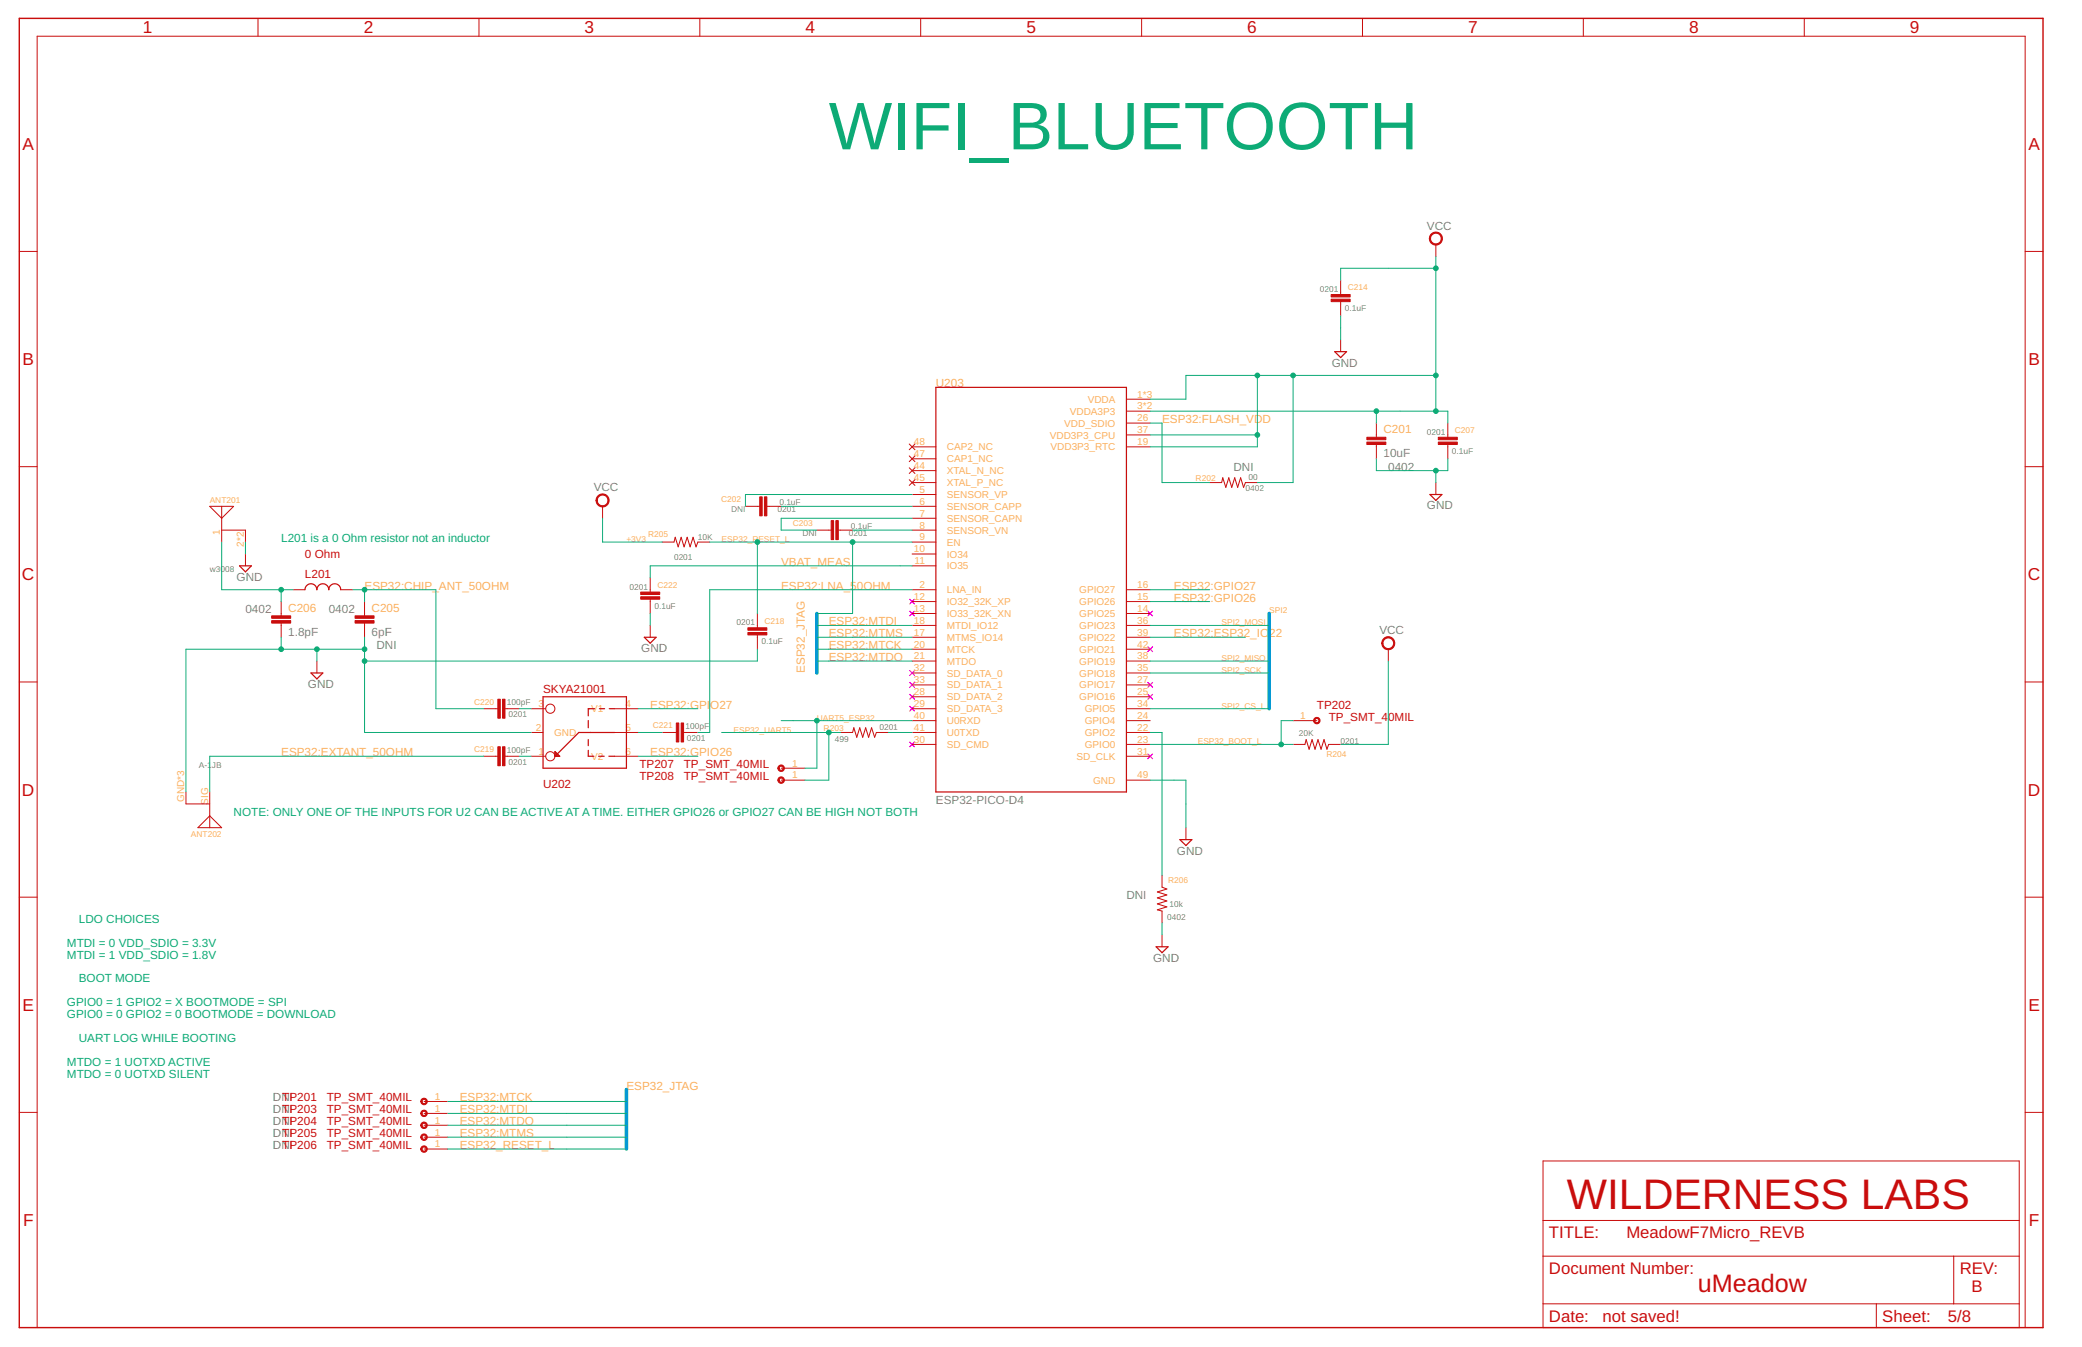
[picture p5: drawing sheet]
<svg xmlns="http://www.w3.org/2000/svg" width="432mm" height="279mm" viewBox="0 0 432 279" stroke-linecap="round" stroke-linejoin="round" font-family="sans-serif">
<g fill="none" stroke="#f0f" stroke-width=".25">
<path d="M188.7 124.3l1 1M188.7 126.8l1 .9M188.7 139.1l1 1M189.7 124.3l-1 1M189.7 126.8l-1 .9M189.7 139.1l-1 1M238.1 126.8l.9 .9M238.1 134.2l.9 .9M239 126.8l-.9 .9M239 134.2l-.9 .9M188.7 141.6l1 1M188.7 144l1 1"/>
<path d="M188.7 146.5l1 1M188.7 153.9l1 1M189.7 141.6l-1 1M189.7 144l-1 1M189.7 146.5l-1 1M189.7 153.9l-1 1M238.1 156.4l.9 1M238.1 141.6l.9 1M238.1 144l.9 1M239 156.4l-.9 1M239 141.6l-.9 1M239 144l-.9 1"/>
</g>
<path d="M4 3.8h419.7v271.6h-419.7z" fill="none" stroke="#c90d0c" stroke-width=".3"/>
<g fill="none" stroke="#c90d0c" stroke-width=".21">
<path d="M53.5 3.8v3.7M99.3 3.8v3.7M145.1 3.8v3.7M190.9 3.8v3.7M236.8 3.8v3.7M282.6 3.8v3.7M328.4 3.8v3.7M374.2 3.8v3.7M4 52.2h3.7M278 58.1v3M297.8 50.7v2.5M420 52.2h3.7"/>
<path d="M278 62.6v2.9M278 70.5v2.4M4 96.8h3.7M188.6 97l1.2 1.2M188.6 99.5l1.2 1.2M188.6 92.1l1.2 1.2M188.6 94.6l1.2 1.2M189.2 92.7h4.9M189.2 97.6h4.9M189.2 95.2h4.9M189.8 97l-1.2 1.2M189.8 99.5l-1.2 1.2"/>
<path d="M189.8 92.1l-1.2 1.2M189.8 94.6l-1.2 1.2M233.6 82.8h4.9M233.6 85.3h4.9M233.6 92.7h4.9M233.6 87.8h4.9M233.6 90.2h4.9M285.5 87.8v2.9M285.5 92.2v3M300.3 87.8v2.9M300.3 92.2v3M420 96.8h3.7"/>
<path d="M43.5 105h5l-2.5 2.5zM46 110h4.9v2.4M46 105v7.4M50.9 114.9v2.5M125 105v2.5M134.9 119.8v3M137.3 112.4h2.5l.2-1 .7 2 .6-2 .6 2 .6-2 .6 2 .6-2 .7 2 .3-1h2.5M154.6 105h3M159 105h3M169.4 110h3M173.9 110h2.9M189.2 105h4.9"/>
<path d="M189.2 110h4.9M189.2 100.1h4.9M189.2 112.4h4.9M189.2 102.6h4.9M189.2 107.5h4.9M189.2 114.9h4.9M189.2 117.4h4.9M250.9 100.1h2.5l.2-1 .6 2 .6-2 .7 2 .6-2 .6 2 .6-2 .6 2 .4-1h2.5M297.8 100.1v2.5M58.3 124.8v2.9M58.3 129.2v3M60.8 122.3h2.4"/>
<path d="M65.7 137.1v2.5M70.7 122.3h2.4M75.6 124.8v2.9M75.6 129.2v3M134.9 124.3v3M134.9 129.7v2.5M157.1 127.3v2.9M157.1 131.7v3M189.2 122.3h4.9M189.2 124.8h4.9M189.2 127.3h4.9M189.2 132.2h4.9"/>
<path d="M189.2 129.7h4.9M189.2 134.7h4.9M189.2 137.1h4.9M189.2 139.6h4.9M233.6 122.3h4.9M233.6 124.8h4.9M233.6 127.3h4.9M233.6 132.2h4.9M233.6 129.7h4.9M233.6 134.7h4.9M233.6 137.1h4.9M233.6 139.6h4.9"/>
<path d="M287.9 134.7v2.4M4 141.5h3.7M100.3 156.9h3M100.3 147h3M104.7 156.9h3M104.7 147h3M110.2 151.9h2.4M110.2 156.9h3M110.2 147h3M127.4 151.9h5M127.4 156.9h5M127.4 147h5"/>
<path d="M137.3 151.9h3M141.8 151.9h2.9M162 159.3h4.9M174.3 151.9h2.5l.3-.9 .6 1.9 .6-1.9 .6 1.9 .6-1.9 .6 1.9 .7-1.9 .6 1.9 .4-1h2.4M189.2 151.9h4.9M189.2 154.4h4.9M189.2 147h4.9M189.2 149.5h4.9M189.2 144.5h4.9M189.2 142.1h4.9M233.6 151.9h4.9M233.6 154.4h4.9"/>
<path d="M233.6 156.9h4.9M233.6 147h4.9M233.6 149.5h4.9M233.6 144.5h4.9M233.6 142.1h4.9M268.2 154.4h2.4l.3-1 .6 2 .6-2 .6 2 .6-2 .7 2 .6-2 .6 2 .4-1h2.4M268.2 149.5h4.9M420 141.5h3.7M38.6 164.3v2.5h4.9M43.5 169.2l2.5 2.5h-5zM43.5 164.3v7.4M162 161.8h4.9"/>
<path d="M233.6 161.8h4.9M246 171.7v2.5M4 186.1h3.7M241 181.6v2.4l1 .4-2 .6 2 .6-2 .6 2 .7-2 .6 2 .6-2 .6 1 .3v2.4M241 193.9v2.5M420 186.1h3.7M4 230.7h3.7M87.9 228.5h5M87.9 230.9h5M87.9 233.4h5M87.9 235.9h5M87.9 238.3h5"/>
<path d="M420 230.7h3.7M320 240.8h98.8v34.6h-98.8zM320 253.2h98.8M7.7 275.4v-267.9h412.3v267.9M320 260.6h98.8M320 270.4h98.8M389.1 270.4v5M405.2 260.6v9.8"/>
<circle cx="114.1" cy="156.9" r=".95"/>
<circle cx="114.1" cy="147" r=".95"/>
</g>
<g fill="#c90d0c" stroke="#c90d0c" stroke-width=".21">
<path d="M158.5 103.1h.5v3.9h-.5z"/>
<path d="M157.6 103.1h.5v3.9h-.5z"/>
<path d="M173.4 108h.5v3.9h-.5z"/>
<path d="M172.4 108h.5v3.9h-.5z"/>
<path d="M73.6 128.7h4v.5h-4z"/>
<path d="M73.6 127.7h4v.5h-4z"/>
<path d="M56.3 128.7h4v.5h-4z"/>
<path d="M56.3 127.7h4v.5h-4z"/>
<path d="M298.3 91.7h3.9v.5h-3.9z"/>
<path d="M298.3 90.7h3.9v.5h-3.9z"/>
<path d="M276.1 62.1h3.9v.5h-3.9z"/>
<path d="M276.1 61.1h3.9v.5h-3.9z"/>
<path d="M155.1 131.2h3.9v.5h-3.9z"/>
<path d="M155.1 130.2h3.9v.5h-3.9z"/>
<path d="M104.2 154.9h.5v3.9h-.5z"/>
<path d="M103.3 154.9h.5v3.9h-.5z"/>
<path d="M104.2 145h.5v4h-.5z"/>
<path d="M103.3 145h.5v4h-.5z"/>
<path d="M141.3 150h.5v3.9h-.5z"/>
<path d="M140.3 150h.5v3.9h-.5z"/>
<path d="M132.9 123.8h3.9v.5h-3.9z"/>
<path d="M132.9 122.8h3.9v.5h-3.9z"/>
<path d="M283.5 91.7h3.9v.5h-3.9z"/>
<path d="M283.5 90.7h3.9v.5h-3.9z"/>
</g>
<g fill="none" stroke="#c90d0c" stroke-width=".25">
<path d="M276.8 72.9h2.5l-1.3 1.3zM194.1 80.3h39.5v84h-39.5zM49.7 117.4h2.4l-1.2 1.2zM296.6 102.6h2.4l-1.2 1.2zM63.2 122.3a1.24 1.24 0 0 1 1.3-1.2 1.24 1.24 0 0 1 1.2 1.2 1.24 1.24 0 0 1 1.3-1.2 1.24 1.24 0 0 1 1.2 1.2 1.23 1.23 0 0 1 1.2-1.2 1.23 1.23 0 0 1 1.3 1.2M64.5 139.6h2.5l-1.3 1.2zM133.6 132.2h2.5l-1.2 1.2zM112.6 144.5h17.3v14.8h-17.3zM115.1 155.9l1 1-1-.1zM115.1 156.6h.7M115.1 156.4h.5M115.1 156.2h.3"/>
<path d="M115.1 156h.1M122 155.6v1.3h1.2M122 149.5v1.5M122 153.4v1.3M123.3 147h-1.3v1.5M124.1 156.9h1.2M124.3 147h1.1M126.3 156.9h1.1M126.4 147h1M127.4 151.9h-7.4l-4.9 5M244.7 174.2h2.5l-1.2 1.2zM239.8 196.4h2.5l-1.3 1.2z"/>
</g>
<g fill="#c90d0c" stroke="#c90d0c" stroke-width=".21">
<path d="M296.8 48.6a1.36 1.36 0 0 1 2.2 .2 1.36 1.36 0 0 1-.8 2 1.36 1.36 0 0 1-1.8-1.3h.3a1.11 1.11 0 0 1 1.6-.9 1.11 1.11 0 0 1 .2 1.8 1.11 1.11 0 0 1-1.8-.6v-.3h-.3z" fill-rule="evenodd"/>
<path d="M286.9 132.5a1.35 1.35 0 0 1 2.2 .2 1.35 1.35 0 0 1-.8 2 1.35 1.35 0 0 1-1.7-1.3h.2a1.11 1.11 0 0 1 1.6-1 1.11 1.11 0 0 1 .2 1.9 1.11 1.11 0 0 1-1.7-.6l-.1-.3h-.2z" fill-rule="evenodd"/>
<path d="M124 102.9a1.36 1.36 0 0 1 2.1 .2 1.36 1.36 0 0 1-.8 2 1.36 1.36 0 0 1-1.7-1.3h.3a1.1 1.1 0 0 1 1.5-1 1.1 1.1 0 0 1 .3 1.8 1.1 1.1 0 0 1-1.8-.5v-.3h-.3z" fill-rule="evenodd"/>
<path d="M272.6 149a.67 .67 0 0 1 1.1 .1 .67 .67 0 0 1-.4 1 .67 .67 0 0 1-.9-.6h.3a.43 .43 0 0 1 .6-.4 .43 .43 0 0 1 .1 .7 .43 .43 0 0 1-.7-.2v-.1h-.3z" fill-rule="evenodd"/>
<path d="M87.4 228a.67 .67 0 0 1 1.1 .1 .67 .67 0 0 1-.4 1 .67 .67 0 0 1-.8-.6h.2a.43 .43 0 0 1 .6-.4 .43 .43 0 0 1 .1 .7 .43 .43 0 0 1-.7-.2v-.1h-.2z" fill-rule="evenodd"/>
<path d="M87.4 230.5a.67 .67 0 0 1 1.1 .1 .67 .67 0 0 1-.4 1 .67 .67 0 0 1-.8-.7h.2a.43 .43 0 0 1 .6-.3 .43 .43 0 0 1 .1 .7 .43 .43 0 0 1-.7-.2v-.2h-.2z" fill-rule="evenodd"/>
<path d="M87.4 233a.67 .67 0 0 1 1.1 0 .67 .67 0 0 1-.4 1.1 .67 .67 0 0 1-.8-.7h.2a.43 .43 0 0 1 .6-.3 .43 .43 0 0 1 .1 .7 .43 .43 0 0 1-.7-.2v-.2h-.2z" fill-rule="evenodd"/>
<path d="M87.4 235.4a.67 .67 0 0 1 1.1 .1 .67 .67 0 0 1-.4 1 .67 .67 0 0 1-.8-.6h.2a.43 .43 0 0 1 .6-.4 .43 .43 0 0 1 .1 .7 .43 .43 0 0 1-.7-.2v-.1h-.2z" fill-rule="evenodd"/>
<path d="M87.4 237.9a.67 .67 0 0 1 1.1 .1 .67 .67 0 0 1-.4 1 .67 .67 0 0 1-.8-.7h.2a.43 .43 0 0 1 .6-.3 .43 .43 0 0 1 .1 .7 .43 .43 0 0 1-.7-.2v-.2h-.2z" fill-rule="evenodd"/>
<path d="M161.5 158.9a.67 .67 0 0 1 1.1 .1 .67 .67 0 0 1-.4 1 .67 .67 0 0 1-.9-.7h.3a.43 .43 0 0 1 .6-.3 .43 .43 0 0 1 .1 .7 .43 .43 0 0 1-.7-.2v-.2h-.3z" fill-rule="evenodd"/>
<path d="M161.5 161.4a.67 .67 0 0 1 1.1 0 .67 .67 0 0 1-.4 1 .67 .67 0 0 1-.9-.6h.3a.43 .43 0 0 1 .6-.4 .43 .43 0 0 1 .1 .8 .43 .43 0 0 1-.7-.2v-.2h-.3z" fill-rule="evenodd"/>
</g>
<path d="M169.4 127.3v12.3M263.2 127.3v19.7M129.9 226v12.3" fill="none" stroke="#0598d7" stroke-width=".74"/>
<g fill="none" stroke="#0dab76" stroke-width=".21">
<path d="M297.8 53.2v32.1M297.8 55.6h-19.8v2.5M260.8 77.9v14.8h-22.3M268.2 77.9v22.2h-7.4M278 65.5v5M297.8 77.9h-51.8v4.9h-7.5M238.5 85.3h61.8v2.5M238.5 87.8h2.5v12.3h9.9M238.5 90.2h22.3M285.5 95.2v2.4h14.8v-2.4M285.5 85.3v2.5M297.8 97.6v2.5"/>
<path d="M46 112.4v9.9h14.8M50.9 112.4v2.5M125 107.5v4.9h12.3M147.2 112.4h42M157.1 112.4v14.9M162 105h27.2M176.8 110h12.4M176.8 112.4v14.9h-7.4M189.2 117.4h-54.3v2.4M189.2 102.6h-34.6v2.4M189.2 107.5h-27.2v2.5h7.4M58.3 122.3v2.5"/>
<path d="M58.3 132.2v2.5M65.7 134.7v2.4M73.1 122.3h17.3v24.7h9.9M75.6 122.3v2.5M75.6 132.2v19.7h34.6M75.6 134.7h-37v29.6M134.9 127.3v2.4M157.1 134.7v2.4h-81.5M169.4 134.7h19.8M169.4 137.1h19.8M169.4 129.7h19.8M169.4 132.2h19.8"/>
<path d="M189.2 122.3h-42v29.6h-2.5M238.5 137.1h24.7M238.5 122.3h12.4M238.5 129.7h24.7M238.5 139.6h24.7M238.5 124.8h12.4M238.5 132.2h19.8M287.9 137.1v17.3h-9.9M100.3 156.9h-56.8v7.4M107.7 147h2.5M107.7 156.9h2.5M132.4 151.9h4.9"/>
<path d="M132.4 147h12.3M132.4 156.9h12.3M149.7 151.9h24.6M162 149.5h27.2M169.4 149.5v9.8h-2.5M171.9 151.9v9.9h-5M184.2 151.9h5M238.5 151.9h2.5v29.7M238.5 147h24.7M238.5 154.4h29.7M268.2 149.5h-2.5v4.9M238.5 161.8h7.5v9.9"/>
<path d="M241 191.4v2.5M92.9 238.3h37M92.9 230.9h37M92.9 235.9h37M92.9 228.5h37M92.9 233.4h37"/>
</g>
<g fill="#0dab76" stroke="#0dab76" stroke-width=".21">
<circle cx="65.7" cy="134.7" r=".49"/>
<circle cx="75.6" cy="134.7" r=".49"/>
<circle cx="58.3" cy="134.7" r=".49"/>
<circle cx="75.6" cy="137.1" r=".49"/>
<circle cx="297.8" cy="97.6" r=".49"/>
<circle cx="157.1" cy="112.4" r=".49"/>
<circle cx="176.8" cy="112.4" r=".49"/>
<circle cx="58.3" cy="122.3" r=".49"/>
<circle cx="75.6" cy="122.3" r=".49"/>
<circle cx="297.8" cy="85.3" r=".49"/>
<circle cx="297.8" cy="77.9" r=".49"/>
<circle cx="297.8" cy="55.6" r=".49"/>
<circle cx="260.8" cy="77.9" r=".49"/>
<circle cx="260.8" cy="90.2" r=".49"/>
<circle cx="268.2" cy="77.9" r=".49"/>
<circle cx="285.5" cy="85.3" r=".49"/>
<circle cx="169.4" cy="149.5" r=".49"/>
<circle cx="171.9" cy="151.9" r=".49"/>
<circle cx="265.7" cy="154.4" r=".49"/>
</g>
<text font-size="13.9" fill="#0dab76" x="171.9" y="31">WIFI_BLUETOOTH</text>
<text font-size="8.8" fill="#c90d0c" x="325" y="250.7">WILDERNESS LABS</text>
<text font-size="5.2" fill="#c90d0c" x="352.1" y="268">uMeadow</text>
<g font-size="3.6" fill="#c90d0c">
<text x="29.6" y="6.9">1</text>
<text x="75.4" y="6.9">2</text>
<text x="121.2" y="6.9">3</text>
<text x="167" y="6.9">4</text>
<text x="212.9" y="6.9">5</text>
<text x="258.7" y="6.9">6</text>
<text x="304.5" y="6.9">7</text>
<text x="350.3" y="6.9">8</text>
<text x="396.1" y="6.9">9</text>
<text x="4.7" y="31.1">A</text>
<text x="420.7" y="31.1">A</text>
<text x="4.7" y="75.8">B</text>
<text x="420.7" y="75.8">B</text>
<text x="4.6" y="120.4">C</text>
<text x="420.6" y="120.4">C</text>
<text x="4.6" y="165">D</text>
<text x="420.6" y="165">D</text>
<text x="4.7" y="209.7">E</text>
<text x="420.7" y="209.7">E</text>
<text x="4.8" y="254.3">F</text>
<text x="420.8" y="254.3">F</text>
</g>
<g font-size="3.5" fill="#c90d0c">
<text x="321.3" y="256.9">TITLE:</text>
<text x="337.3" y="256.9">MeadowF7Micro_REVB</text>
<text x="321.3" y="264.3">Document Number:</text>
<text x="406.4" y="264.3">REV:</text>
<text x="408.9" y="268">B</text>
<text x="321.3" y="274.1">Date:</text>
<text x="332.4" y="274.1">not saved!</text>
<text x="390.4" y="274.1">Sheet:</text>
<text x="404" y="274.1">5/8</text>
</g>
<g font-size="2.4" fill="#808080">
<text x="295.9" y="47.6">VCC</text>
<text x="276.2" y="76">GND</text>
<text x="286.9" y="94.8">10uF</text>
<text x="123.1" y="101.9">VCC</text>
<text x="255.8" y="97.6">DNI</text>
<text x="287.9" y="97.6">0402</text>
<text x="295.9" y="105.6">GND</text>
<text x="49.1" y="120.5">GND</text>
<text x="50.9" y="127.3">0402</text>
<text x="59.8" y="131.8">1.8pF</text>
<text x="68.2" y="127.3">0402</text>
<text x="77.1" y="131.8">6pF</text>
<text x="286.1" y="131.6">VCC</text>
<text x="78.1" y="134.7">DNI</text>
<text x="133" y="135.3">GND</text>
<text x="63.9" y="142.7">GND</text>
<text x="194.1" y="166.8">ESP32-PICO-D4</text>
<text x="244.1" y="177.2">GND</text>
<text x="233.6" y="186.5">DNI</text>
<text x="239.2" y="199.5">GND</text>
<text x="56.6" y="228.5">DNI</text>
<text x="56.6" y="230.9">DNI</text>
<text x="56.6" y="233.4">DNI</text>
<text x="56.6" y="235.9">DNI</text>
<text x="56.6" y="238.3">DNI</text>
</g>
<g font-size="2.4" fill="#fbaf5c">
<text x="194.1" y="80.3">U203</text>
<text x="241" y="87.8">ESP32:FLASH_VDD</text>
<text x="286.9" y="89.8">C201</text>
<text x="162" y="117.4">VBAT_MEAS</text>
<text x="75.6" y="122.3">ESP32:CHIP_ANT_50OHM</text>
<text x="162" y="122.3">ESP32:LNA_50OHM</text>
<text x="243.5" y="124.8">ESP32:GPIO26</text>
<text x="243.5" y="122.3">ESP32:GPIO27</text>
<text x="59.8" y="126.9">C206</text>
<text x="77.1" y="126.9">C205</text>
<text x="171.9" y="129.7">ESP32:MTDI</text>
<text x="171.9" y="132.2">ESP32:MTMS</text>
<text x="171.9" y="134.7">ESP32:MTCK</text>
<text x="171.9" y="137.1">ESP32:MTDO</text>
<text x="243.5" y="132.2">ESP32:ESP32_IO</text>
<text x="263.2" y="132.2">22</text>
<text x="166.9" y="139.6" transform="rotate(-90 166.9 139.6)">ESP32_JTAG</text>
<text x="134.9" y="147">ESP32:GPI</text>
<text x="147.3" y="147">O27</text>
<text x="58.3" y="156.9">ESP32:EXTANT_50OHM</text>
<text x="134.9" y="156.9">ESP32:GPIO26</text>
<text x="129.9" y="226">ESP32_JTAG</text>
<text x="95.3" y="230.9">ESP32:MTDI</text>
<text x="95.3" y="228.5">ESP32:MTCK</text>
<text x="95.3" y="233.4">ESP32:MTDO</text>
<text x="95.3" y="238.3">ESP32_RESET_L</text>
<text x="95.3" y="235.9">ESP32:MTMS</text>
</g>
<g font-size="2.4" fill="#0dab76">
<text x="58.3" y="112.4">L201 is a 0 Ohm resistor not an inductor</text>
<text x="48.4" y="169.2">NOTE: ONLY ONE OF THE INPUTS FOR U2 CAN BE ACTIVE AT A TIME. EITHER GPIO26 or GPIO27 CAN BE HIGH NOT BOTH</text>
<text x="16.3" y="191.4">LDO CHOICES</text>
<text x="13.9" y="196.4">MTDI = 0 VDD_SDIO = 3.3V</text>
<text x="13.9" y="198.8">MTDI = 1 VDD_SDIO = 1.8V</text>
<text x="16.3" y="203.8">BOOT MODE</text>
<text x="13.9" y="208.7">GPIO0 = 1 GPIO2 = X BOOTMODE = SPI</text>
<text x="13.9" y="211.2">GPIO0 = 0 GPIO2 = 0 BOOTMODE = DOWNLOAD</text>
<text x="13.9" y="221.1">MTDO = 1 UOTXD ACTIVE</text>
<text x="16.3" y="216.1">UART LOG WHILE BOOTING</text>
<text x="13.9" y="223.5">MTDO = 0 UOTXD SILENT</text>
</g>
<g font-size="2.4" fill="#c90d0c">
<text x="63.3" y="119.8">L201</text>
<text x="63.3" y="115.6">0 Ohm</text>
<text x="112.6" y="143.8">SKYA21001</text>
<text x="273.1" y="147">TP202</text>
<text x="275.6" y="149.5">TP_SMT_40MIL</text>
<text x="132.6" y="159.3">TP207</text>
<text x="132.6" y="161.8">TP208</text>
<text x="141.8" y="159.3">TP_SMT_40MIL</text>
<text x="141.8" y="161.8">TP_SMT_40MIL</text>
<text x="112.6" y="163.5">U202</text>
<text x="58.5" y="228.5">TP201</text>
<text x="58.5" y="230.9">TP203</text>
<text x="58.5" y="233.4">TP204</text>
<text x="67.8" y="228.5">TP_SMT_40MIL</text>
<text x="67.8" y="230.9">TP_SMT_40MIL</text>
<text x="67.8" y="233.4">TP_SMT_40MIL</text>
<text x="58.5" y="235.9">TP205</text>
<text x="58.5" y="238.3">TP206</text>
<text x="67.8" y="235.9">TP_SMT_40MIL</text>
<text x="67.8" y="238.3">TP_SMT_40MIL</text>
</g>
<g font-size="2.1" fill="#fbaf5c">
<text x="225.6" y="83.6">VDDA</text>
<text x="235.9" y="82.5">1*3</text>
<text x="220.7" y="88.5">VDD_SDIO</text>
<text x="221.9" y="86">VDDA3P3</text>
<text x="235.9" y="84.9">3*2</text>
<text x="235.9" y="87.4">26</text>
<text x="235.9" y="89.9">37</text>
<text x="189.5" y="92.3">48</text>
<text x="189.5" y="94.8">47</text>
<text x="196.4" y="93.4">CAP2_NC</text>
<text x="196.4" y="95.9">CAP1_NC</text>
<text x="217.7" y="91">VDD3P3_CPU</text>
<text x="217.9" y="93.4">VDD3P3_RTC</text>
<text x="235.9" y="92.3">19</text>
<text x="189.5" y="97.3">44</text>
<text x="189.5" y="99.7">45</text>
<text x="196.4" y="98.4">XTAL_N_NC</text>
<text x="196.4" y="100.8">XTAL_P_NC</text>
<text x="190.7" y="102.2">5</text>
<text x="190.7" y="104.7">6</text>
<text x="190.7" y="107.2">7</text>
<text x="196.4" y="103.3">SENSOR_VP</text>
<text x="196.4" y="105.8">SENSOR_CAPP</text>
<text x="45.6" y="110.9" transform="rotate(-90 45.6 110.9)">1</text>
<text x="50.6" y="113.4" transform="rotate(-90 50.6 113.4)">2*2</text>
<text x="190.7" y="109.6">8</text>
<text x="190.7" y="112.1">9</text>
<text x="196.4" y="108.2">SENSOR_CAPN</text>
<text x="196.4" y="110.7">SENSOR_VN</text>
<text x="196.4" y="113.2">EN</text>
<text x="189.5" y="114.6">10</text>
<text x="189.7" y="117">11</text>
<text x="196.4" y="115.6">IO34</text>
<text x="196.4" y="118.1">IO35</text>
<text x="189.5" y="124.4">12</text>
<text x="190.7" y="122">2</text>
<text x="196.4" y="123.1">LNA_IN</text>
<text x="196.4" y="125.5">IO32_32K_XP</text>
<text x="223.8" y="125.5">GPIO26</text>
<text x="223.8" y="123.1">GPIO27</text>
<text x="235.9" y="124.4">15</text>
<text x="235.9" y="122">16</text>
<text x="189.5" y="126.9">13</text>
<text x="189.5" y="131.8">17</text>
<text x="189.5" y="129.4">18</text>
<text x="196.4" y="128">IO33_32K_XN</text>
<text x="196.4" y="130.5">MTDI_IO12</text>
<text x="223.8" y="128">GPIO25</text>
<text x="223.8" y="130.5">GPIO23</text>
<text x="235.9" y="126.9">14</text>
<text x="235.9" y="129.4">36</text>
<text x="235.9" y="131.8">39</text>
<text x="189.5" y="134.3">20</text>
<text x="189.5" y="136.8">21</text>
<text x="196.4" y="132.9">MTMS_IO14</text>
<text x="196.4" y="135.4">MTCK</text>
<text x="196.4" y="137.9">MTDO</text>
<text x="223.8" y="137.9">GPIO19</text>
<text x="223.8" y="132.9">GPIO22</text>
<text x="223.8" y="135.4">GPIO21</text>
<text x="235.9" y="136.8">38</text>
<text x="235.9" y="134.3">42</text>
<text x="189.5" y="139.2">32</text>
<text x="189.5" y="141.7">33</text>
<text x="196.4" y="140.3">SD_DATA_0</text>
<text x="196.4" y="142.8">SD_DATA_1</text>
<text x="223.8" y="142.8">GPIO17</text>
<text x="223.8" y="140.3">GPIO18</text>
<text x="235.9" y="141.7">27</text>
<text x="235.9" y="139.2">35</text>
<text x="111.7" y="146.7">3</text>
<text x="122.6" y="147.7">V1</text>
<text x="129.7" y="146.7">4</text>
<text x="189.5" y="144.2">28</text>
<text x="189.5" y="146.7">29</text>
<text x="189.5" y="149.1">40</text>
<text x="196.4" y="145.3">SD_DATA_2</text>
<text x="196.4" y="147.7">SD_DATA_3</text>
<text x="223.8" y="145.3">GPIO16</text>
<text x="225" y="147.7">GPIO5</text>
<text x="235.9" y="149.1">24</text>
<text x="235.9" y="144.2">25</text>
<text x="235.9" y="146.7">34</text>
<text x="269.7" y="149.1">1</text>
<text x="111.1" y="151.6">2</text>
<text x="114.9" y="152.7">GND</text>
<text x="129.7" y="151.6">5</text>
<text x="189.5" y="154.1">30</text>
<text x="189.5" y="151.6">41</text>
<text x="196.4" y="155.1">SD_CMD</text>
<text x="196.4" y="150.2">U0RXD</text>
<text x="196.4" y="152.7">U0TXD</text>
<text x="225" y="152.7">GPIO2</text>
<text x="225" y="155.1">GPIO0</text>
<text x="225" y="150.2">GPIO4</text>
<text x="235.9" y="151.6">22</text>
<text x="235.9" y="154.1">23</text>
<text x="111.7" y="156.5">1</text>
<text x="122.6" y="157.6">V2</text>
<text x="129.7" y="156.5">6</text>
<text x="164.3" y="159">1</text>
<text x="164.3" y="161.5">1</text>
<text x="223.3" y="157.6">SD_CLK</text>
<text x="235.9" y="156.5">31</text>
<text x="235.9" y="161.5">49</text>
<text x="38.2" y="166.4" transform="rotate(-90 38.2 166.4)">GND*3</text>
<text x="43.2" y="166.9" transform="rotate(-90 43.2 166.9)">SIG</text>
<text x="226.7" y="162.6">GND</text>
<text x="90.2" y="228.1">1</text>
<text x="90.2" y="230.6">1</text>
<text x="90.2" y="233.1">1</text>
<text x="90.2" y="235.5">1</text>
<text x="90.2" y="238">1</text>
</g>
<g font-size="1.7" fill="#808080">
<text x="273.7" y="60.6">0201</text>
<text x="278.9" y="64.5">0.1uF</text>
<text x="295.9" y="90.2">0201</text>
<text x="301.1" y="94.2">0.1uF</text>
<text x="258.3" y="101.9">0402</text>
<text x="258.9" y="99.6">00</text>
<text x="151.6" y="106.3">DNI</text>
<text x="161.2" y="106.3">0201</text>
<text x="161.6" y="104.8">0.1uF</text>
<text x="144.7" y="111.9">10K</text>
<text x="166.4" y="111.2">DNI</text>
<text x="176.1" y="111.2">0201</text>
<text x="176.5" y="109.7">0.1uF</text>
<text x="43.5" y="118.6">w3008</text>
<text x="139.8" y="116.1">0201</text>
<text x="130.5" y="122.3">0201</text>
<text x="135.7" y="126.3">0.1uF</text>
<text x="152.8" y="129.7">0201</text>
<text x="157.9" y="133.7">0.1uF</text>
<text x="105.1" y="146.3">100pF</text>
<text x="105.4" y="148.7">0201</text>
<text x="142.2" y="151.2">100pF</text>
<text x="142.5" y="153.7">0201</text>
<text x="173.1" y="153.9">499</text>
<text x="182.4" y="151.3">0201</text>
<text x="269.4" y="152.7">20K</text>
<text x="278" y="154.4">0201</text>
<text x="41.3" y="159.3">A-1</text>
<text x="44" y="159.3">JB</text>
<text x="105.1" y="156.1">100pF</text>
<text x="105.4" y="158.6">0201</text>
<text x="242.1" y="190.8">0402</text>
<text x="242.5" y="188.2">10k</text>
</g>
<g font-size="1.7" fill="#fbaf5c">
<text x="279.5" y="60.2">C214</text>
<text x="301.7" y="89.8">C207</text>
<text x="248" y="99.7">R202</text>
<text x="43.5" y="104.4">ANT201</text>
<text x="149.6" y="104.2">C202</text>
<text x="129.9" y="112.4">+3V3</text>
<text x="134.4" y="111.4">R205</text>
<text x="149.7" y="112.4">ESP32_R</text>
<text x="157.3" y="112.4">ESET_L</text>
<text x="164.4" y="109.1">C203</text>
<text x="136.3" y="121.9">C222</text>
<text x="158.6" y="129.3">C218</text>
<text x="253.4" y="129.7">SPI2_MOSI</text>
<text x="263.2" y="127.3">SPI2</text>
<text x="253.4" y="137.1">SPI2_MISO</text>
<text x="253.4" y="139.6">SPI2_SCK</text>
<text x="98.4" y="146.1">C220</text>
<text x="169.4" y="149.5">UART5_ESP32</text>
<text x="253.4" y="147">SPI2_CS_L</text>
<text x="135.4" y="151.1">C221</text>
<text x="152.1" y="151.9">ESP32_UART5</text>
<text x="170.8" y="151.5">R203</text>
<text x="248.4" y="154.4">ESP32_BOOT_L</text>
<text x="98.4" y="156">C219</text>
<text x="275.1" y="157.1">R204</text>
<text x="39.6" y="173.5">ANT202</text>
<text x="242.2" y="183.2">R206</text>
</g>
</svg>
